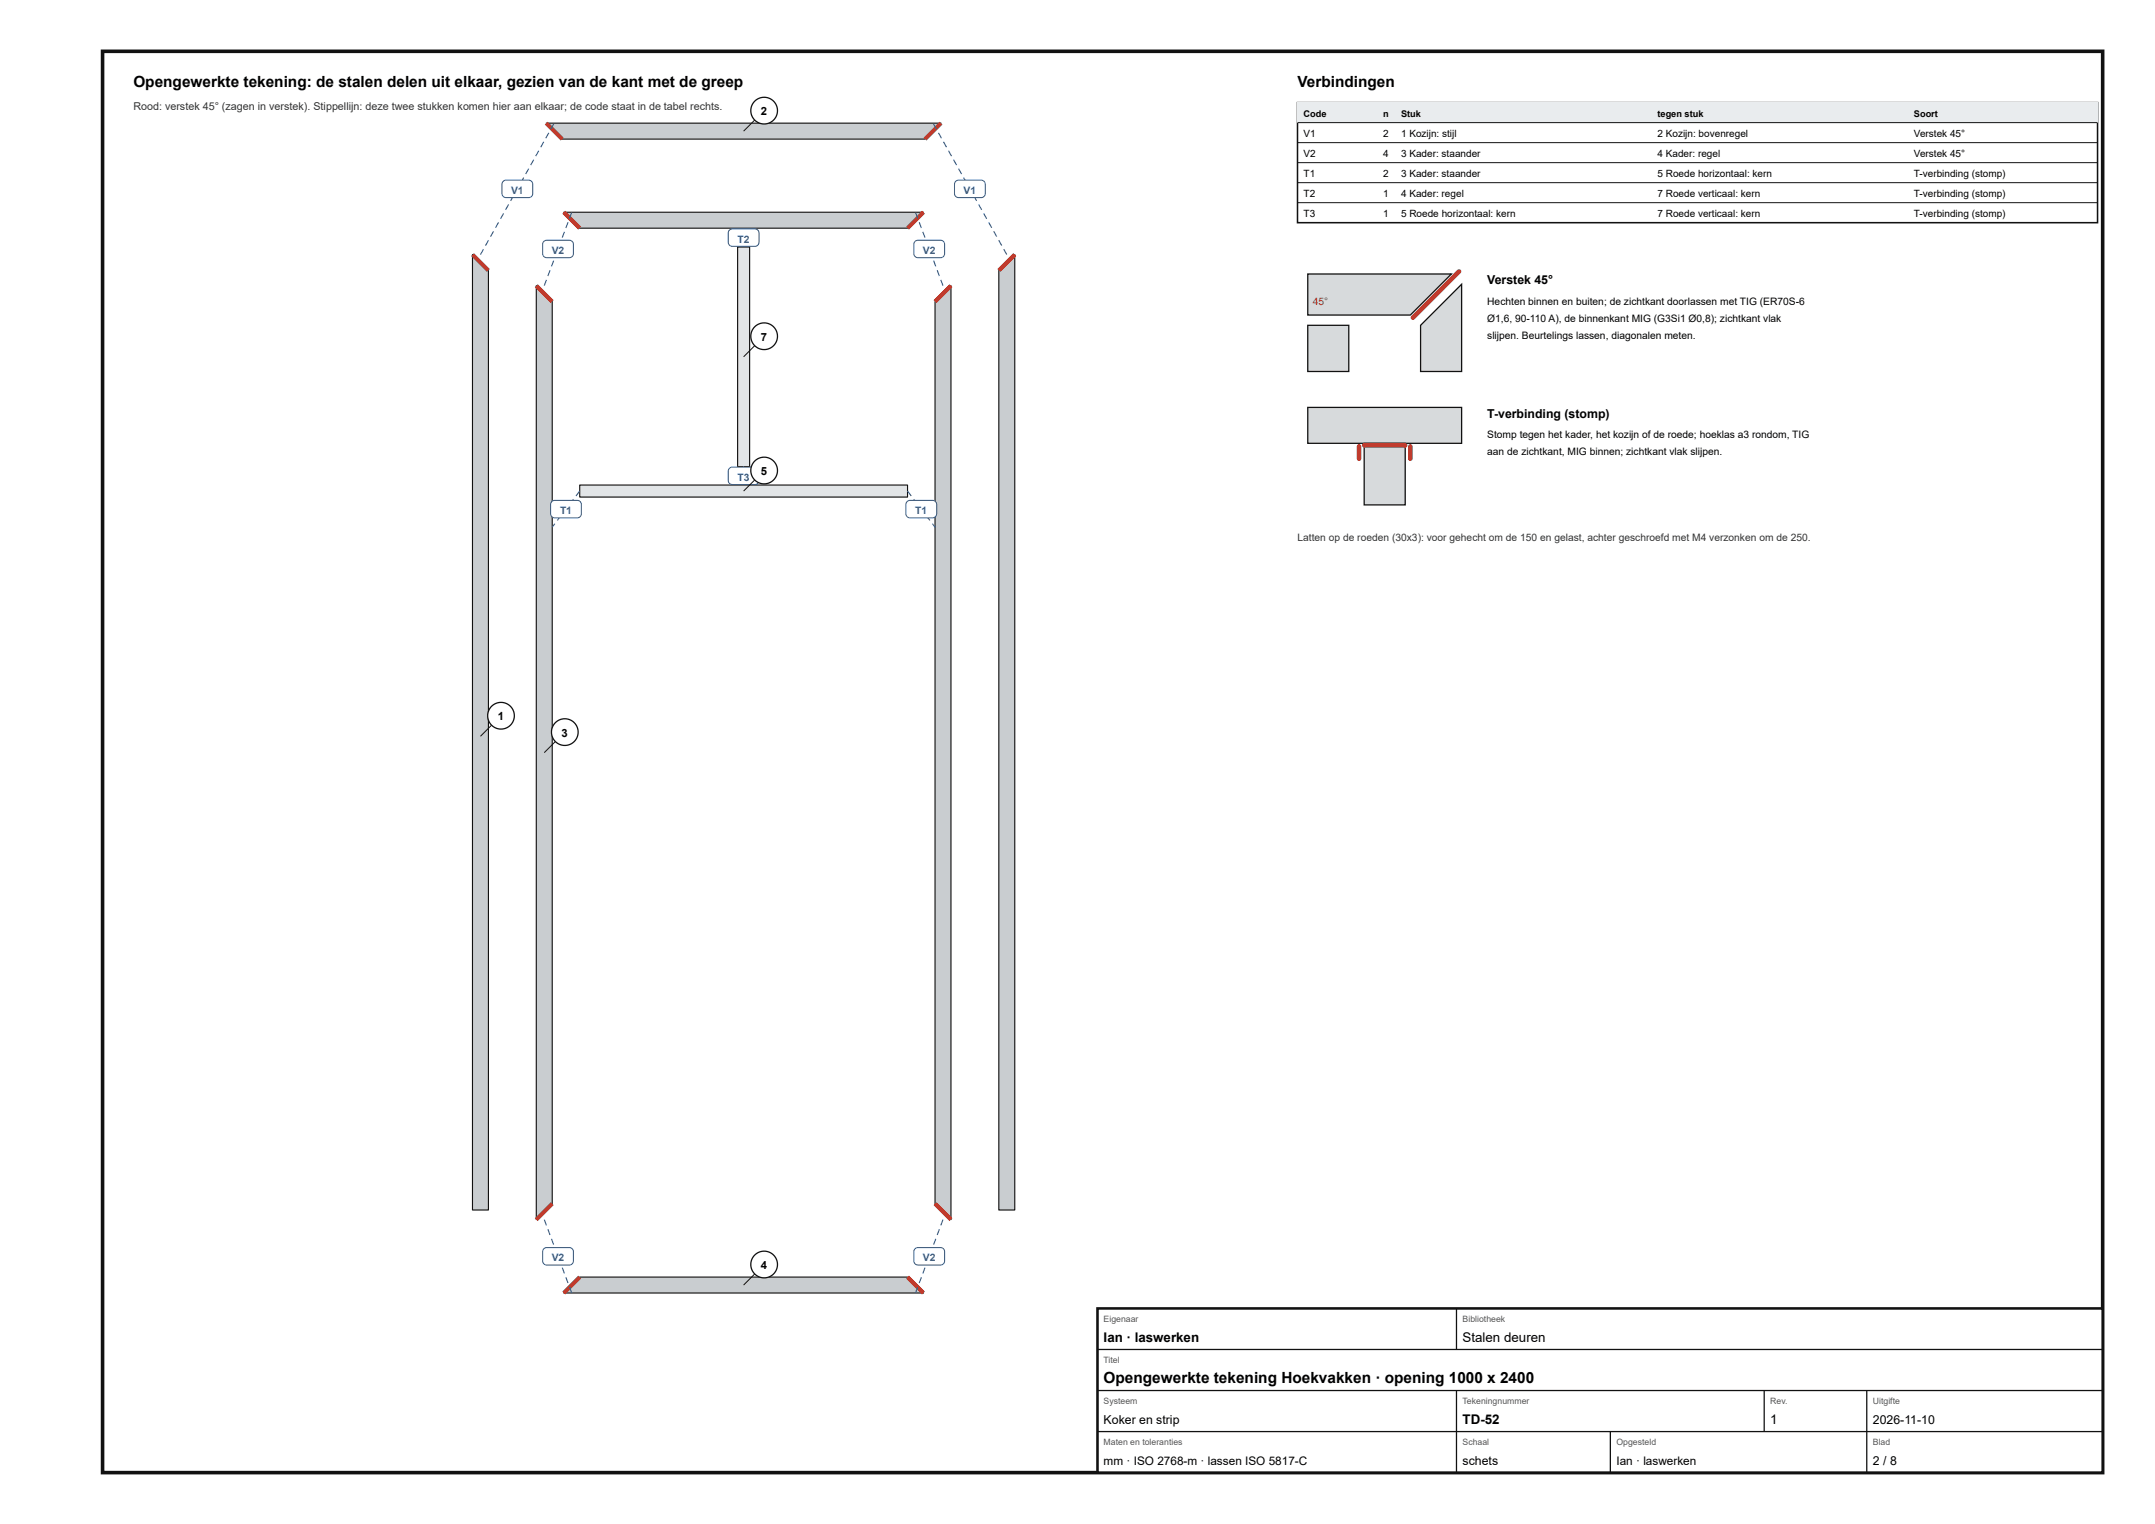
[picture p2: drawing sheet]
<svg xmlns="http://www.w3.org/2000/svg" width="420mm" height="297mm" viewBox="0 0 420 297" stroke-linecap="round" stroke-linejoin="round" font-family="sans-serif">
<path d="M20 10h390v277h-390z" fill="none" stroke="#111" stroke-width=".7" stroke-linecap="butt"/>
<path d="M92.1 49.6l3.1 3.1v183.1h-3.1z" fill="#c9cdd0"/>
<path d="M92.1 49.6l3.1 3.1v183.1h-3.1z" fill="none" stroke="#111" stroke-width=".22"/>
<path d="M92.1 49.6l3.1 3.1" fill="none" stroke="#c0392b" stroke-width=".8" stroke-linecap="butt"/>
<path d="M197.9 49.6v186.2h-3.1v-183.1z" fill="#c9cdd0"/>
<path d="M197.9 49.6v186.2h-3.1v-183.1z" fill="none" stroke="#111" stroke-width=".22"/>
<path d="M197.9 49.6l-3.1 3.1" fill="none" stroke="#c0392b" stroke-width=".8" stroke-linecap="butt"/>
<path d="M106.5 24h77l-3.1 3.1h-70.8z" fill="#c9cdd0"/>
<path d="M106.5 24h77l-3.1 3.1h-70.8z" fill="none" stroke="#111" stroke-width=".22"/>
<path d="M106.5 24l3.1 3.1M183.5 24l-3.1 3.1" fill="none" stroke="#c0392b" stroke-width=".8" stroke-linecap="butt"/>
<path d="M104.6 55.7l3.1 3.1v175.8l-3.1 3.1z" fill="#c9cdd0"/>
<path d="M104.6 55.7l3.1 3.1v175.8l-3.1 3.1z" fill="none" stroke="#111" stroke-width=".22"/>
<path d="M104.6 55.7l3.1 3.1M107.7 234.6l-3.1 3.1" fill="none" stroke="#c0392b" stroke-width=".8" stroke-linecap="butt"/>
<path d="M185.4 55.7v182l-3.1-3.1v-175.8z" fill="#c9cdd0"/>
<path d="M185.4 55.7v182l-3.1-3.1v-175.8z" fill="none" stroke="#111" stroke-width=".22"/>
<path d="M185.4 55.7l-3.1 3.1M182.3 234.6l3.1 3.1" fill="none" stroke="#c0392b" stroke-width=".8" stroke-linecap="butt"/>
<path d="M113 248.9h64l3.1 3.1h-70.2z" fill="#c9cdd0"/>
<path d="M113 248.9h64l3.1 3.1h-70.2z" fill="none" stroke="#111" stroke-width=".22"/>
<path d="M113 248.9l-3.1 3.1M177 248.9l3.1 3.1" fill="none" stroke="#c0392b" stroke-width=".8" stroke-linecap="butt"/>
<path d="M109.9 41.4h70.2l-3.1 3.1h-64z" fill="#c9cdd0"/>
<path d="M109.9 41.4h70.2l-3.1 3.1h-64z" fill="none" stroke="#111" stroke-width=".22"/>
<path d="M109.9 41.4l3.1 3.1M180.1 41.4l-3.1 3.1" fill="none" stroke="#c0392b" stroke-width=".8" stroke-linecap="butt"/>
<path d="M113 94.5h64v2.4h-64z" fill="#e2e5e7"/>
<path d="M113 94.5h64v2.4h-64z" fill="none" stroke="#111" stroke-width=".22"/>
<path d="M143.8 48.1h2.4v42.8h-2.4z" fill="#e2e5e7"/>
<path d="M143.8 48.1h2.4v42.8h-2.4z" fill="none" stroke="#111" stroke-width=".22"/>
<path d="M94.2 48.5l.2 .1-.6 1.1-.2-.1zM95.2 46.8l.2 .1-.6 1-.2-.1zM96.1 45l.2 .1-.6 1.1-.1-.1zM97.1 43.3l.2 .1-.6 1-.2-.1zM98.1 41.5l.2 .1-.6 1.1-.2-.1zM99.1 39.8l.2 .1-.6 1-.2-.1zM100.1 38l.1 .2-.5 1-.2-.1zM101 36.3l.2 .1-.6 1.1-.2-.2zM102 34.6l.2 .1-.6 1-.2-.1zM103 32.8l.2 .1-.6 1.1-.2-.1zM104 31.1l.2 .1-.6 1-.2-.1zM105 29.3l.1 .1-.5 1.1-.2-.1zM105.9 27.6l.2 .1-.6 1-.2-.1zM106.9 25.8l.2 .1-.6 1.1-.2-.1zM107.9 24.1l.2 .1-.6 1-.2-.1z" fill="#1f5fa8"/>
<path d="M98.1 35.3l.6-.2h4.4a.8 .8 0 0 1 .8 .8v1.8a.8 .8 0 0 1-.8 .8h-4.4a.8 .8 0 0 1-.8-.8v-1.9z" fill="#fff"/>
<path d="M98.1 35.3l.6-.2h4.4a.8 .8 0 0 1 .8 .8v1.8a.8 .8 0 0 1-.8 .8h-4.4a.8 .8 0 0 1-.8-.8v-1.9z" fill="none" stroke="#1f5fa8" stroke-width=".2"/>
<path d="M195.6 48.6l.2-.1 .6 1.1-.2 .1zM194.6 46.9l.2-.1 .6 1-.2 .1zM193.7 45.1l.2-.1 .5 1.1-.1 .1zM192.7 43.4l.2-.1 .6 1-.2 .1zM191.7 41.6l.2-.1 .6 1.1-.2 .1zM190.7 39.9l.2-.1 .6 1-.2 .1zM189.8 38.2l.1-.2 .6 1.1-.2 .1zM188.8 36.4l.2-.1 .6 1-.2 .2zM187.8 34.7l.2-.1 .6 1-.2 .1zM186.8 32.9l.2-.1 .6 1.1-.2 .1zM185.8 31.2l.2-.1 .6 1-.2 .1zM184.9 29.4l.1-.1 .6 1.1-.2 .1zM183.9 27.7l.2-.1 .6 1-.2 .1zM182.9 25.9l.2-.1 .6 1.1-.2 .1zM181.9 24.2l.2-.1 .6 1-.2 .1z" fill="#1f5fa8"/>
<path d="M186.4 35.3l.5-.2h4.4a.8 .8 0 0 1 .8 .8v1.8a.8 .8 0 0 1-.8 .8h-4.4a.8 .8 0 0 1-.8-.8v-1.9z" fill="#fff"/>
<path d="M186.4 35.3l.5-.2h4.4a.8 .8 0 0 1 .8 .8v1.8a.8 .8 0 0 1-.8 .8h-4.4a.8 .8 0 0 1-.8-.8v-1.9z" fill="none" stroke="#1f5fa8" stroke-width=".2"/>
<path d="M106 237.7h.2l.5 1.1-.3 .1zM106.7 239.6l.2-.1 .5 1.1-.3 .1zM107.4 241.5l.2-.1 .5 1.1-.2 .1zM108.1 243.3h.2l.5 1.1-.2 .1zM108.8 245.2l.2-.1 .5 1.2h-.2zM109.5 247.1l.2-.1 .5 1.1-.2 .1zM110.2 249l.2-.1 .5 1.1-.2 .1zM110.9 250.8h.2l.5 1.1-.2 .1z" fill="#1f5fa8"/>
<path d="M106 243.4l.6-.3h4.4a.8 .8 0 0 1 .8 .8v1.8a.8 .8 0 0 1-.8 .8h-4.4a.8 .8 0 0 1-.8-.8v-1.9z" fill="#fff"/>
<path d="M106 243.4l.6-.3h4.4a.8 .8 0 0 1 .8 .8v1.8a.8 .8 0 0 1-.8 .8h-4.4a.8 .8 0 0 1-.8-.8v-1.9z" fill="none" stroke="#1f5fa8" stroke-width=".2"/>
<path d="M106.4 54.5l.3 .1-.5 1.1-.2-.1zM107.1 52.6l.3 .1-.5 1.1h-.2zM107.9 50.8h.2l-.5 1.2-.2-.1zM108.6 48.9l.2 .1-.5 1.1-.2-.1zM109.3 47l.2 .1-.5 1.1-.2-.1zM110 45.1l.2 .1-.5 1.1h-.2zM110.7 43.3h.2l-.5 1.2-.2-.1zM111.4 41.4l.2 .1-.5 1.1-.2-.1z" fill="#1f5fa8"/>
<path d="M106 47.1l.6-.3h4.4a.8 .8 0 0 1 .8 .8v1.8a.8 .8 0 0 1-.8 .8h-4.4a.8 .8 0 0 1-.8-.8v-1.9z" fill="#fff"/>
<path d="M106 47.1l.6-.3h4.4a.8 .8 0 0 1 .8 .8v1.8a.8 .8 0 0 1-.8 .8h-4.4a.8 .8 0 0 1-.8-.8v-1.9z" fill="none" stroke="#1f5fa8" stroke-width=".2"/>
<path d="M183.8 237.7h.2l-.4 1.2-.3-.1zM183.1 239.5l.2 .1-.5 1.1-.2-.1zM182.4 241.4l.2 .1-.5 1.1-.2-.1zM181.7 243.3h.2l-.5 1.2-.2-.1zM181 245.1l.2 .1-.5 1.1h-.2zM180.3 247l.2 .1-.5 1.1-.2-.1zM179.6 248.9l.2 .1-.5 1.1-.2-.1zM178.9 250.8h.2l-.5 1.2-.2-.1z" fill="#1f5fa8"/>
<path d="M178.4 243.4l.6-.3h4.4a.8 .8 0 0 1 .8 .8v1.8a.8 .8 0 0 1-.8 .8h-4.4a.8 .8 0 0 1-.8-.8v-1.9z" fill="#fff"/>
<path d="M178.4 243.4l.6-.3h4.4a.8 .8 0 0 1 .8 .8v1.8a.8 .8 0 0 1-.8 .8h-4.4a.8 .8 0 0 1-.8-.8v-1.9z" fill="none" stroke="#1f5fa8" stroke-width=".2"/>
<path d="M183.3 54.6l.3-.1 .4 1.1-.2 .1zM182.6 52.7l.2-.1 .5 1.2h-.2zM181.9 50.8h.2l.5 1.1-.2 .1zM181.2 49l.2-.1 .5 1.1-.2 .1zM180.5 47.1l.2-.1 .5 1.1-.2 .1zM179.8 45.2l.2-.1 .5 1.2h-.2zM179.1 43.3h.2l.5 1.1-.2 .1zM178.4 41.5l.2-.1 .5 1.1-.2 .1z" fill="#1f5fa8"/>
<path d="M178.4 47.1l.6-.3h4.4a.8 .8 0 0 1 .8 .8v1.8a.8 .8 0 0 1-.8 .8h-4.4a.8 .8 0 0 1-.8-.8v-1.9z" fill="#fff"/>
<path d="M178.4 47.1l.6-.3h4.4a.8 .8 0 0 1 .8 .8v1.8a.8 .8 0 0 1-.8 .8h-4.4a.8 .8 0 0 1-.8-.8v-1.9z" fill="none" stroke="#1f5fa8" stroke-width=".2"/>
<path d="M113 95.6l.1 .2-.7 .9-.2-.1zM111.7 97.2l.2 .2-.7 .9-.2-.1zM110.5 98.8l.2 .1-.7 1-.2-.1zM109.3 100.4l.2 .1-.7 1-.2-.1zM108.1 102l.2 .1-.5 .7-.2-.1z" fill="#1f5fa8"/>
<path d="M107.6 97.8l.6-.3h4.4a.8 .8 0 0 1 .8 .8v1.8a.8 .8 0 0 1-.8 .8h-4.4a.8 .8 0 0 1-.8-.8v-1.9z" fill="#fff"/>
<path d="M107.6 97.8l.6-.3h4.4a.8 .8 0 0 1 .8 .8v1.8a.8 .8 0 0 1-.8 .8h-4.4a.8 .8 0 0 1-.8-.8v-1.9z" fill="none" stroke="#1f5fa8" stroke-width=".2"/>
<path d="M176.9 95.8l.1-.2 .8 1-.2 .1zM178.1 97.4l.2-.2 .7 1-.2 .1zM179.3 98.9l.2-.1 .7 1-.2 .1zM180.5 100.5l.2-.1 .7 1-.2 .1zM181.7 102.1l.2-.1 .5 .7-.2 .1z" fill="#1f5fa8"/>
<path d="M176.9 97.8l.5-.3h4.4a.8 .8 0 0 1 .8 .8v1.8a.8 .8 0 0 1-.8 .8h-4.4a.8 .8 0 0 1-.8-.8l.1-1.9z" fill="#fff"/>
<path d="M176.9 97.8l.5-.3h4.4a.8 .8 0 0 1 .8 .8v1.8a.8 .8 0 0 1-.8 .8h-4.4a.8 .8 0 0 1-.8-.8l.1-1.9z" fill="none" stroke="#1f5fa8" stroke-width=".2"/>
<path d="M144.9 90.9h.2v1.2h-.2zM144.9 92.9h.2v1.2h-.2z" fill="#1f5fa8"/>
<path d="M142.2 91.3l.6-.3h4.4a.8 .8 0 0 1 .8 .8v1.8a.8 .8 0 0 1-.8 .8h-4.4a.8 .8 0 0 1-.8-.8v-1.9z" fill="#fff"/>
<path d="M142.2 91.3l.6-.3h4.4a.8 .8 0 0 1 .8 .8v1.8a.8 .8 0 0 1-.8 .8h-4.4a.8 .8 0 0 1-.8-.8v-1.9z" fill="none" stroke="#1f5fa8" stroke-width=".2"/>
<path d="M144.9 46.9h.2v1.2h-.2zM144.9 44.9h.2v1.2h-.2z" fill="#1f5fa8"/>
<path d="M142.2 44.8l.6-.2h4.4a.8 .8 0 0 1 .8 .8v1.8a.8 .8 0 0 1-.8 .8h-4.4a.8 .8 0 0 1-.8-.8v-1.9z" fill="#fff"/>
<path d="M142.2 44.8l.6-.2h4.4a.8 .8 0 0 1 .8 .8v1.8a.8 .8 0 0 1-.8 .8h-4.4a.8 .8 0 0 1-.8-.8v-1.9z" fill="none" stroke="#1f5fa8" stroke-width=".2"/>
<path d="M95.9 141.3l-2.2 2.2" fill="none" stroke="#111" stroke-width=".19"/>
<circle cx="97.7" cy="139.5" r="2.6" fill="#fff"/>
<circle cx="97.7" cy="139.5" r="2.6" fill="none" stroke="#111" stroke-width=".25"/>
<path d="M147.2 23.4l-2.2 2.2" fill="none" stroke="#111" stroke-width=".19"/>
<circle cx="149" cy="21.6" r="2.6" fill="#fff"/>
<circle cx="149" cy="21.6" r="2.6" fill="none" stroke="#111" stroke-width=".25"/>
<path d="M108.3 144.5l-2.2 2.2" fill="none" stroke="#111" stroke-width=".19"/>
<circle cx="110.1" cy="142.7" r="2.6" fill="#fff"/>
<circle cx="110.1" cy="142.7" r="2.6" fill="none" stroke="#111" stroke-width=".25"/>
<path d="M147.2 248.2l-2.2 2.2" fill="none" stroke="#111" stroke-width=".19"/>
<circle cx="149" cy="246.4" r="2.6" fill="#fff"/>
<circle cx="149" cy="246.4" r="2.6" fill="none" stroke="#111" stroke-width=".25"/>
<path d="M147.2 93.5l-2.2 2.2" fill="none" stroke="#111" stroke-width=".19"/>
<circle cx="149" cy="91.7" r="2.6" fill="#fff"/>
<circle cx="149" cy="91.7" r="2.6" fill="none" stroke="#111" stroke-width=".25"/>
<path d="M147.2 67.3l-2.2 2.2" fill="none" stroke="#111" stroke-width=".19"/>
<circle cx="149" cy="65.5" r="2.6" fill="#fff"/>
<circle cx="149" cy="65.5" r="2.6" fill="none" stroke="#111" stroke-width=".25"/>
<path d="M253 20h156v23.4h-156z" fill="none" stroke="#111" stroke-width=".3"/>
<path d="M253 20h156v3.9h-156z" fill="#e9ecee"/>
<path d="M253 23.9h156M253 27.8h156M253 31.7h156M253 35.6h156M253 39.5h156" fill="none" stroke="#111" stroke-width=".19"/>
<path d="M255 53.4h28l-8 8h-20z" fill="#d7dadc"/>
<path d="M255 53.4h28l-8 8h-20z" fill="none" stroke="#111" stroke-width=".25"/>
<path d="M255 63.4h8v9h-8z" fill="#d7dadc"/>
<path d="M255 63.4h8v9h-8z" fill="none" stroke="#111" stroke-width=".25"/>
<path d="M285 55.4v17h-8v-9z" fill="#d7dadc"/>
<path d="M285 55.4v17h-8v-9z" fill="none" stroke="#111" stroke-width=".25"/>
<path d="M284.5 52.9l-9 9" fill="none" stroke="#c0392b" stroke-width=".9"/>
<path d="M255 79.4h30v7h-30z" fill="#d7dadc"/>
<path d="M255 79.4h30v7h-30z" fill="none" stroke="#111" stroke-width=".25"/>
<path d="M266 86.4h8v12h-8z" fill="#d7dadc"/>
<path d="M266 86.4h8v12h-8z" fill="none" stroke="#111" stroke-width=".25"/>
<path d="M265 87v2.4M266 86.8h8M275 87v2.4" fill="none" stroke="#c0392b" stroke-width=".9"/>
<path d="M214 255h196v32h-196z" fill="#fff"/>
<path d="M214 255h196v32h-196z" fill="none" stroke="#111" stroke-width=".5"/>
<path d="M284 255v8M214 263h196M214 271h196M214 279h196M284 271v16M314 279v8M344 271v8M364 271v16" fill="none" stroke="#111" stroke-width=".25"/>
<g font-size="3">
<text x="26" y="17">Opengewerkte tekening: de stalen delen uit elkaar, gezien van de kant met de greep</text>
<text x="253" y="17">Verbindingen</text>
<text x="215.2" y="269.6">Opengewerkte tekening Hoekvakken · opening 1000 x 2400</text>
</g>
<g font-size="2.6">
<text x="215.2" y="261.6">Ian · laswerken</text>
<text x="285.2" y="261.6">Stalen deuren</text>
<text x="285.2" y="277.6">TD-52</text>
<text x="345.2" y="277.6">1</text>
</g>
<g font-size="2.4">
<text x="290" y="55.4">Verstek 45°</text>
<text x="290" y="81.4">T-verbinding (stomp)</text>
<text x="215.2" y="277.6">Koker en strip</text>
<text x="365.2" y="277.6">2026-11-10</text>
<text x="285.2" y="285.6">schets</text>
<text x="365.2" y="285.6">2 / 8</text>
</g>
<g font-size="2.3">
<text x="215.2" y="285.6">mm · ISO 2768-m · lassen ISO 5817-C</text>
<text x="315.2" y="285.6">Ian · laswerken</text>
</g>
<g font-size="2.2">
<text x="148.4" y="22.5">2</text>
<text x="148.4" y="66.4">7</text>
<text x="148.4" y="92.6">5</text>
<text x="97.1" y="140.4">1</text>
<text x="109.5" y="143.6">3</text>
<text x="148.4" y="247.3">4</text>
</g>
<text font-size="2.1" fill="#333" x="26" y="21.5">Rood: verstek 45° (zagen in verstek). Stippellijn: deze twee stukken komen hier aan elkaar; de code staat in de tabel rechts.</text>
<g font-size="2" fill="#1f5fa8">
<text x="99.7" y="37.8">V1</text>
<text x="187.9" y="37.8">V1</text>
<text x="143.8" y="47.3">T2</text>
<text x="107.6" y="49.5">V2</text>
<text x="180" y="49.5">V2</text>
<text x="143.8" y="93.7">T3</text>
<text x="109.2" y="100.2">T1</text>
<text x="178.5" y="100.2">T1</text>
<text x="107.6" y="245.8">V2</text>
<text x="180" y="245.8">V2</text>
</g>
<text font-size="2" fill="#c0392b" x="256" y="59.4">45°</text>
<g font-size="2">
<text x="290" y="59.4">Hechten binnen en buiten; de zichtkant doorlassen met TIG (ER70S-6</text>
<text x="290" y="62.7">Ø1,6, 90-110 A), de binnenkant MIG (G3Si1 Ø0,8); zichtkant vlak</text>
<text x="290" y="66">slijpen. Beurtelings lassen, diagonalen meten.</text>
<text x="290" y="85.4">Stomp tegen het kader, het kozijn of de roede; hoeklas a3 rondom, TIG</text>
<text x="290" y="88.7">aan de zichtkant, MIG binnen; zichtkant vlak slijpen.</text>
</g>
<text font-size="2" fill="#333" x="253" y="105.4">Latten op de roeden (30x3): voor gehecht om de 150 en gelast, achter geschroefd met M4 verzonken om de 250.</text>
<g font-size="1.9">
<text x="254.2" y="26.6">V1</text>
<text x="269.7" y="26.6">2</text>
<text x="273.2" y="26.6">1 Kozijn: stijl</text>
<text x="323.2" y="26.6">2 Kozijn: bovenregel</text>
<text x="373.2" y="26.6">Verstek 45°</text>
<text x="254.2" y="30.5">V2</text>
<text x="254.2" y="34.4">T1</text>
<text x="269.7" y="30.5">4</text>
<text x="269.7" y="34.4">2</text>
<text x="273.2" y="30.5">3 Kader: staander</text>
<text x="273.2" y="34.4">3 Kader: staander</text>
<text x="323.2" y="30.5">4 Kader: regel</text>
<text x="323.2" y="34.4">5 Roede horizontaal: kern</text>
<text x="373.2" y="30.5">Verstek 45°</text>
<text x="373.2" y="34.4">T-verbinding (stomp)</text>
<text x="254.2" y="38.3">T2</text>
<text x="269.7" y="38.3">1</text>
<text x="273.2" y="38.3">4 Kader: regel</text>
<text x="323.2" y="38.3">7 Roede verticaal: kern</text>
<text x="373.2" y="38.3">T-verbinding (stomp)</text>
<text x="254.2" y="42.2">T3</text>
<text x="269.7" y="42.2">1</text>
<text x="273.2" y="42.2">5 Roede horizontaal: kern</text>
<text x="323.2" y="42.2">7 Roede verticaal: kern</text>
<text x="373.2" y="42.2">T-verbinding (stomp)</text>
</g>
<g font-size="1.8">
<text x="254.2" y="22.7">Code</text>
<text x="269.7" y="22.7">n</text>
<text x="273.2" y="22.7">Stuk</text>
<text x="323.2" y="22.7">tegen stuk</text>
<text x="373.2" y="22.7">Soort</text>
</g>
<g font-size="1.7" fill="#555">
<text x="215.2" y="257.6">Eigenaar</text>
<text x="285.2" y="257.6">Bibliotheek</text>
<text x="215.2" y="265.6">Titel</text>
<text x="215.2" y="273.6">Systeem</text>
<text x="285.2" y="273.6">Tekeningnummer</text>
<text x="345.2" y="273.6">Rev.</text>
<text x="365.2" y="273.6">Uitgifte</text>
<text x="215.2" y="281.6">Maten en toleranties</text>
<text x="285.2" y="281.6">Schaal</text>
<text x="315.2" y="281.6">Opgesteld</text>
<text x="365.2" y="281.6">Blad</text>
</g>
</svg>
